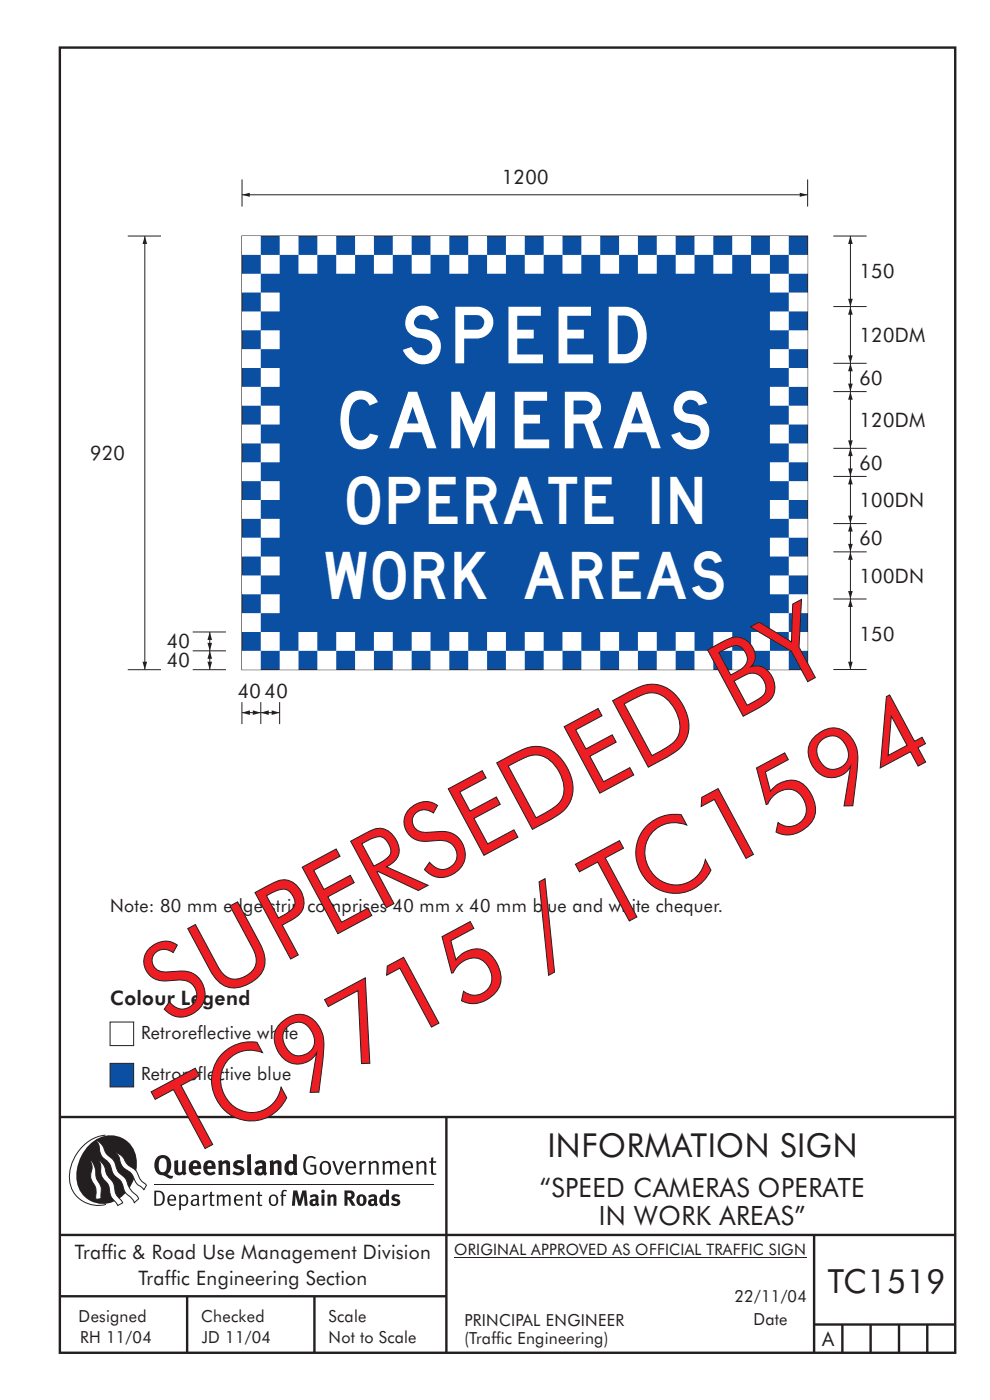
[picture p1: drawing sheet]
<svg xmlns="http://www.w3.org/2000/svg" width="210mm" height="297mm" viewBox="0 0 210 297" stroke-linecap="round" stroke-linejoin="round" font-family="sans-serif">
<g fill="none" stroke="#231f20" stroke-width=".51">
<path d="M12.7 10.1h189.9v276.9h-189.9zM12.7 237h190M94.7 236.9v50.1M12.7 262h190M12.7 275h82M39.7 275v12M66.7 275v12M172.7 262v25M172.7 281h30M178.7 281v6M184.7 281v6M190.7 281v6"/>
<path d="M196.7 281v6"/>
</g>
<path d="M96.3 266.7h74.7" fill="none" stroke="#231f20" stroke-width=".21"/>
<path d="M23.3 225.6h5v5h-5z" fill-rule="evenodd" fill="#0a4fa2" stroke="#231f20" stroke-width=".21"/>
<path d="M23.3 216.8h5v5h-5z" fill-rule="evenodd" fill="#fff" stroke="#231f20" stroke-width=".21"/>
<g fill="#231f20">
<path d="M64.9 245.6a1.61 1.61 0 0 1 2.1 0l-.2 .3a1.17 1.17 0 0 0-1.4-.2 1.17 1.17 0 0 0-.6 1.3 1.42 1.42 0 0 0 1.2 1.8l.7-.1v-1.2h-.8l-.1-.4h1.3v1.8a1.82 1.82 0 0 1-2.2 0 1.82 1.82 0 0 1-.6-2.1l.2-.7z" fill-rule="evenodd"/>
<path d="M68.2 246.5a1.77 1.77 0 0 0 .4 2.7 1.39 1.39 0 0 0 1.4-.5 1.39 1.39 0 0 0 .2-1.5 1.19 1.19 0 0 0-2-.7zM68.5 246.8a.83 .83 0 0 1 1 .1 .83 .83 0 0 1 .2 .9 .75 .75 0 0 1-.6 1.1 .75 .75 0 0 1-.8-.9v-.9z" fill-rule="evenodd"/>
<path d="M70.5 246.3h.4l.8 2.4 .8-2.4h.5l-1.1 2.9h-.4z" fill-rule="evenodd"/>
<path d="M73.6 246.7a1.74 1.74 0 0 0 .5 2.5l.9-.1 .5-.2-.2-.3a.89 .89 0 0 1-1.1 .2 .89 .89 0 0 1-.4-1h1.7a1.15 1.15 0 0 0-.4-1.4 1.15 1.15 0 0 0-1.5 .3zM74 246.8a.67 .67 0 0 1 .8-.1 .67 .67 0 0 1 .3 .8h-1.3z" fill-rule="evenodd"/>
<path d="M76.2 246.4l.4-.1 .1 .4 .5-.4h.5l-.2 .5a.61 .61 0 0 0-.8 .6v1.8h-.4z" fill-rule="evenodd"/>
<path d="M78.1 246.4l.5-.1 .1 .4a.89 .89 0 0 1 .9-.4 .89 .89 0 0 1 .7 .7v2.2h-.4v-2.2l-.1-.2-.3-.1-.8 .3v2.2h-.4z" fill-rule="evenodd"/>
<path d="M81.1 246.4l.4-.1 .1 .4a.83 .83 0 0 1 .8-.4 .83 .83 0 0 1 .7 .4 .86 .86 0 0 1 .9-.4 .86 .86 0 0 1 .7 .7v2.2h-.4l-.1-2.4a.5 .5 0 0 0-.8 .1l-.2 .2v2.1h-.5v-2.3l-.4-.2-.7 .3v2.2h-.4z" fill-rule="evenodd"/>
<path d="M85.7 246.7a1.74 1.74 0 0 0 .5 2.5l.9-.1 .5-.2-.2-.3a.89 .89 0 0 1-1.1 .2 .89 .89 0 0 1-.4-1h1.7a1.15 1.15 0 0 0-.5-1.4 1.15 1.15 0 0 0-1.4 .3zM86 246.8a.67 .67 0 0 1 .9-.1 .67 .67 0 0 1 .3 .8h-1.3z" fill-rule="evenodd"/>
<path d="M88.3 246.4l.4-.1 .1 .4a.89 .89 0 0 1 .9-.4 .89 .89 0 0 1 .7 .7v2.2h-.4v-2.2l-.1-.2-.3-.1-.8 .3v2.2h-.4z" fill-rule="evenodd"/>
<path d="M91.5 245.6l.4-.1v.8h.7l-.2 .4h-.5v2.1l.1 .1h.5l.1 .3a.71 .71 0 0 1-1.2-.6v-1.9h-.3v-.4h.3z" fill-rule="evenodd"/>
<path d="M37 246.3l.8-.2v2a.46 .46 0 0 0 .2 .6 .46 .46 0 0 0 .6-.2v-2.2l.8-.2v2.4l.2 .5-.6 .3-.2-.3a1.03 1.03 0 0 1-1.2 .3 1.03 1.03 0 0 1-.6-1.1z" fill-rule="evenodd"/>
<path d="M40.4 246.5a1.64 1.64 0 0 0 0 2.3 1.64 1.64 0 0 0 2.3 .1l-.4-.4a.78 .78 0 0 1-.9 .2 .78 .78 0 0 1-.5-.7h1.8a1.37 1.37 0 0 0-.6-1.7 1.37 1.37 0 0 0-1.7 .2zM41 246.9a.48 .48 0 0 1 .7-.1 .48 .48 0 0 1 .2 .6h-1z" fill-rule="evenodd"/>
<path d="M43.5 246.5a1.65 1.65 0 0 0-.2 2 1.65 1.65 0 0 0 1.9 .7l.5-.3-.3-.4a.78 .78 0 0 1-.9 .3 .78 .78 0 0 1-.5-.8h1.8a1.37 1.37 0 0 0-.6-1.7 1.37 1.37 0 0 0-1.7 .2zM44.1 246.9a.48 .48 0 0 1 .6-.1 .48 .48 0 0 1 .2 .6h-.9z" fill-rule="evenodd"/>
<path d="M46.3 246.3l.7-.2 .1 .4a.95 .95 0 0 1 1-.3 .95 .95 0 0 1 .7 .8v2.3h-.8v-2.3l-.3-.2-.5 .3v2.2h-.8z" fill-rule="evenodd"/>
<path d="M49.7 246.5a1.73 1.73 0 0 1 2-.1l-.2 .5-.6-.2a.42 .42 0 0 0-.6 .3l.2 .2a1.23 1.23 0 0 1 1.4 1.1 1.47 1.47 0 0 1-2.3 .9l-.3-.2 .3-.6 .7 .3a.47 .47 0 0 0 .7-.3 .87 .87 0 0 0-1-.5l-.4-.2-.1-.4z" fill-rule="evenodd"/>
<path d="M54.1 246.5l.3 .6 .3-.2a.62 .62 0 0 1 .9 .1v.4a1.21 1.21 0 0 0-1.3 .3 1.21 1.21 0 0 0-.2 1.3 1.19 1.19 0 0 0 1.7 0l.5 .4 .4-.5-.3-.3v-1.4a.96 .96 0 0 0-1.3-1.1zM55 248l.6-.1v.7a.43 .43 0 0 1-.6 .1 .43 .43 0 0 1 0-.7z" fill-rule="evenodd"/>
<path d="M57.2 246.3l.7-.2 .1 .4a.95 .95 0 0 1 1-.3 .95 .95 0 0 1 .7 .8v2.3h-.8v-2.3l-.3-.2-.5 .3v2.2h-.8z" fill-rule="evenodd"/>
<path d="M62.2 244.8v1.5a1.29 1.29 0 0 0-1.4 .2 1.29 1.29 0 0 0-.5 1.3 1.24 1.24 0 0 0 .5 1.3 1.24 1.24 0 0 0 1.5 0l.1 .2h.7l-.1-4.4zM61.5 246.9l.4-.1 .3 .2v1.5l-.3 .1a.48 .48 0 0 1-.6-.4 1.52 1.52 0 0 1 .2-1.3z" fill-rule="evenodd"/>
<path d="M52.4 245l.8-.2 .2 4.5h-.8l-.1-.2z" fill-rule="evenodd"/>
</g>
<path d="M22.4 240.8a9 9 0 0 0-7.4 10.9 6.2 6.2 0 0 0 7.5 3.8M32.7 251.4h59.4" fill="none" stroke="#231f20" stroke-width=".21"/>
<path d="M19.1 242.7a5.7 5.7 0 0 1 6.5-1.4 5.7 5.7 0 0 1 3.4 5.7 8.6 8.6 0 0 1-6.2 8.3 5.7 5.7 0 0 1-6.5-7 9.9 9.9 0 0 1 2.8-5.6z" fill-rule="evenodd" fill="#231f20"/>
<path d="M24.4 244.5a3.1 3.1 0 0 1 2.3 2.2l.8 .7a3.2 3.2 0 0 1 2 2.4l.4 .6 1.2 1.1-.6 .9-.2-.3a3.5 3.5 0 0 1-1.9-2.1 3.8 3.8 0 0 0-2.1-2.2 3.5 3.5 0 0 1-1-2.2zM20.4 241.9a3.4 3.4 0 0 1 1.9 2.4l.7 .9a3.3 3.3 0 0 1 1.7 2.6 4.4 4.4 0 0 0 1.7 2l.3 .3a6.1 6.1 0 0 0 2.5 3.7l.2 .5-.9 .9a6.1 6.1 0 0 0-1.9-2.3l-.4-.7a3.6 3.6 0 0 0-1.9-2.8l-.6-1a3.6 3.6 0 0 0-1.9-2.8 3.7 3.7 0 0 1-.8-2.4zM21 246.1a3.4 3.4 0 0 1 1.5 2.7l.6 1a3.8 3.8 0 0 1 1.4 3.1l.3 .7 1.2 1.6-1 .5-.5-.7a3.2 3.2 0 0 1-1.3-2.8 4.3 4.3 0 0 0-1.4-2.2 4.7 4.7 0 0 1-.5-3zM19.2 246.1a5.1 5.1 0 0 1 1.2 3.7l.3 .7a3.1 3.1 0 0 1 .7 2.9l.1 .9-1.1 .2-.1-.8a3.5 3.5 0 0 0-.9-3.3 3.6 3.6 0 0 1 .1-2.5z" fill-rule="evenodd" fill="#fff" stroke="#231f20" stroke-width=".21"/>
<g fill="#231f20">
<path d="M33.4 245.5a2.51 2.51 0 0 0 .4 3.7l.8 .1a2.78 2.78 0 0 0 2 .7l.2-.6h-.6l-.7-.3a2.56 2.56 0 0 0 0-3.8 1.83 1.83 0 0 0-2.1 .2zM34 245.8a.87 .87 0 0 1 1 .1 .87 .87 0 0 1 .4 .9v.4a1.17 1.17 0 0 1-.9 1.5l-.3-.1a2.38 2.38 0 0 1-.2-2.8z" fill-rule="evenodd"/>
<path d="M33.1 252.9v2.6a1.12 1.12 0 0 0 1.2-.3 1.12 1.12 0 0 0 .2-1.2l-.1-.5-.3-.5zM32.7 252.6h1.1a1.67 1.67 0 0 1 1.2 1.6 1.67 1.67 0 0 1-1.3 1.6h-1zM36.1 253.9l-.2 .5h1.1a.55 .55 0 0 0-.3-.6 .55 .55 0 0 0-.6 .1zM35.8 253.7a.95 .95 0 0 1 1.2-.1 .95 .95 0 0 1 .4 1.1h-1.5a.72 .72 0 0 0 .4 .8 .72 .72 0 0 0 .9-.2l.1 .3a1.15 1.15 0 0 1-1.5 0 1.15 1.15 0 0 1-.2-1.5zM38.4 254.1v1.1a.7 .7 0 0 0 .9 .2 .7 .7 0 0 0 .2-.9 .61 .61 0 0 0-.4-.7 .61 .61 0 0 0-.7 .3zM38 253.5l.3-.1 .1 .4a.95 .95 0 0 1 1.2-.2 .95 .95 0 0 1 .3 1.2 .92 .92 0 0 1-.5 .9 .92 .92 0 0 1-1-.1v1.1l-.4 .1zM40.9 254.8a.5 .5 0 0 0 .2 .8 .5 .5 0 0 0 .7-.4v-.6zM40.5 253.7a1 1 0 0 1 1.7 .3v1.4l.2 .2-.2 .3-.3-.4a.78 .78 0 0 1-1.4 0 .78 .78 0 0 1 .8-1.1h.5a.58 .58 0 0 0-.3-.7 .58 .58 0 0 0-.7 .2zM43 253.5l.3-.1 .1 .4 .3-.3 .5-.1-.2 .4a.52 .52 0 0 0-.6 .5v1.5h-.4zM44.6 252.9l.4-.1-.1 .7h.6l-.1 .2h-.5v1.5a.35 .35 0 0 0 .6 .3v.3a.57 .57 0 0 1-.6 .1 .57 .57 0 0 1-.3-.6v-1.6h-.3v-.2h.3zM45.9 253.5l.4-.1 .1 .4 .2-.2a.64 .64 0 0 1 1 .2 .7 .7 0 0 1 .8-.4 .7 .7 0 0 1 .5 .6v1.8h-.4v-1.7l-.2-.4-.7 .4v1.7h-.3v-1.7a.38 .38 0 0 0-.3-.4 .38 .38 0 0 0-.5 .2l-.1 .2v1.7h-.4zM50.2 253.9l-.2 .5h1.1a.55 .55 0 0 0-.2-.6 .55 .55 0 0 0-.7 .1zM49.9 253.7a.95 .95 0 0 1 1.2-.1 .95 .95 0 0 1 .4 1.1h-1.5a.72 .72 0 0 0 .4 .8 .72 .72 0 0 0 .9-.2l.1 .3a1.15 1.15 0 0 1-1.5 0 1.15 1.15 0 0 1-.2-1.5zM52.1 253.5l.3-.1 .1 .4a.72 .72 0 0 1 .8-.4 .72 .72 0 0 1 .6 .6v1.8h-.4v-1.6a.45 .45 0 0 0-.3-.5 .45 .45 0 0 0-.5 .2l-.2 .2v1.7h-.3zM54.7 252.9l.4-.1v.7h.6l-.1 .2h-.5v1.5a.35 .35 0 0 0 .5 .3v.3a.57 .57 0 0 1-.6 .1 .57 .57 0 0 1-.3-.6v-1.6h-.3v-.2h.3zM57.6 253.8l-.2 .8a.65 .65 0 0 0 .3 .8 .65 .65 0 0 0 .8-.2l.1-.1a.93 .93 0 0 0-.7-1.4zM57.3 253.7a1.12 1.12 0 0 1 1.4 0 1.12 1.12 0 0 1 .2 1.5 1.01 1.01 0 0 1-1.2 .6 1.01 1.01 0 0 1-.7-1.2zM59.9 252.6l.5-.2 .5 .1-.2 .3-.3-.1-.3 .2v.6h.6l-.1 .2h-.5v2.1h-.4v-2.1h-.2v-.2h.2zM62.2 252.5l-.3 3.3h.7l.1-2.3 .6 2.3h.5l.7-2.3 .1 2.3h.7l-.3-3.3h-.9l-.5 2.2-.5-2.2zM65.7 253.7l.3 .4a.51 .51 0 0 1 .5-.3 .51 .51 0 0 1 .4 .4v.1a.88 .88 0 0 0-1.1 .3 .88 .88 0 0 0 .2 1.2 .9 .9 0 0 0 1.1-.2l.3 .3 .4-.4-.3-.3v-1a.87 .87 0 0 0-.4-.9 .87 .87 0 0 0-1 .2zM66.4 254.8l.5-.1v.6l-.1 .1h-.3l-.2-.2zM68.2 253.4v2.4h.6v-2.5zM68.1 252.7a.4 .4 0 0 0 .8 0 .4 .4 0 0 0-.8 0zM69.4 253.5l.1 2.3h.6v-1.7a.33 .33 0 0 1 .4-.2 .33 .33 0 0 1 .2 .3v1.6h.7v-1.8a.75 .75 0 0 0-.6-.6 .75 .75 0 0 0-.8 .2v-.3zM73.1 252.5v3.3h.6v-1.4l.3 .3 .7 1.1h.7l-.9-1.4a.94 .94 0 0 0 .7-1 .94 .94 0 0 0-.9-.9zM73.7 253.1a.51 .51 0 0 1 .7 .1 .51 .51 0 0 1-.1 .7h-.6zM75.9 253.7a1.19 1.19 0 0 0-.1 1.7 1.19 1.19 0 0 0 1.7 0 1.19 1.19 0 0 0 0-1.6 1.19 1.19 0 0 0-1.6-.1zM76.5 253.9l.2-.1a.99 .99 0 0 1 0 1.6 1.06 1.06 0 0 1-.2-1.5zM78.1 253.7l.3 .4a.51 .51 0 0 1 .5-.3 .51 .51 0 0 1 .4 .4v.1a.88 .88 0 0 0-1.1 .3 .88 .88 0 0 0 .2 1.2 .9 .9 0 0 0 1.1-.2l.3 .3 .4-.4-.2-.3v-1a.87 .87 0 0 0-.5-.9 .87 .87 0 0 0-1 .2zM78.9 254.8l.4-.1v.6l-.1 .1h-.3l-.2-.2zM81.9 252.3v1.2a1.2 1.2 0 0 0-1.4 .6 1.2 1.2 0 0 0 .2 1.4l.5 .3 .8-.1v.1h.6l-.1-3.4zM81.4 253.9l.5 .1-.1 1.2a.46 .46 0 0 1-.5 0 .46 .46 0 0 1-.2-.6zM83.3 253.5a.79 .79 0 0 0-.2 1 .79 .79 0 0 0 1 .4 .33 .33 0 0 1 0 .5 .33 .33 0 0 1-.5-.1l-.5-.2-.2 .5a1.15 1.15 0 0 0 1.2 .3 1.15 1.15 0 0 0 .8-1 1.49 1.49 0 0 0-1.2-.8 .4 .4 0 0 1 .3-.3 .4 .4 0 0 1 .4 .1l.2 .1 .2-.4a1.47 1.47 0 0 0-1.5-.1z" fill-rule="evenodd"/>
</g>
<path d="M51.3 50.1h120v92h-120z" fill-rule="evenodd" fill="#0a4fa2" stroke="#231f20" stroke-width=".21"/>
<path d="M55.3 62.1v4h4v-4zM55.3 70.1v4h4v-4zM55.3 78.1v4h4v-4zM55.3 86.1v4h4v-4zM55.3 94.1v4h4v-4zM55.3 102.1v4h4v-4zM55.3 110.1v4h4v-4zM55.3 118.1v4h4v-4zM55.3 126.1v4h4v-4zM51.3 138.1h4v4h-4zM51.3 66.1v4h4v-4zM51.3 74.1v4h4v-4zM51.3 82.1v4h4v-4zM51.3 90.1v4h4v-4zM51.3 98.1v4h4v-4zM51.3 106.1v4h4v-4zM51.3 114.1v4h4v-4zM51.3 122.1v4h4v-4zM51.3 130.1v4h4v-4zM55.3 134.1h4v4h-4zM51.3 58.1v4h4v-4zM51.3 50.1v4h4v-4zM55.3 54.1v4h4v-4zM59.3 50.1v4h4v-4zM63.3 54.1v4h4v-4zM67.3 50.1v4h4v-4zM71.3 54.1v4h4v-4zM75.3 50.1v4h4v-4zM79.3 54.1v4h4v-4zM83.3 50.1v4h4v-4zM87.3 54.1v4h4v-4zM91.3 50.1v4h4v-4zM95.3 54.1v4h4v-4zM99.3 50.1v4h4v-4zM103.3 54.1v4h4v-4zM107.3 50.1v4h4v-4zM111.3 54.1v4h4v-4zM115.3 50.1v4h4v-4zM119.3 54.1v4h4v-4zM123.3 50.1v4h4v-4zM127.3 54.1v4h4v-4zM131.3 50.1v4h4v-4zM135.3 54.1v4h4v-4zM139.3 50.1v4h4v-4zM143.3 54.1v4h4v-4zM147.3 50.1v4h4v-4zM151.3 54.1v4h4v-4zM155.3 50.1v4h4v-4zM159.3 54.1v4h4v-4zM163.3 50.1v4h4v-4zM167.3 54.1v4h4v-4zM163.3 58.1v4h4v-4zM167.3 62.1v4h4v-4zM163.3 66.1v4h4v-4zM167.3 70.1v4h4v-4zM163.3 74.1v4h4v-4zM167.3 78.1v4h4v-4zM163.3 82.1v4h4v-4zM167.3 86.1v4h4v-4zM163.3 90.1v4h4v-4zM167.3 94.1v4h4v-4zM163.3 98.1v4h4v-4zM167.3 102.1v4h4v-4zM163.3 106.1v4h4v-4zM167.3 110.1v4h4v-4zM163.3 114.1v4h4v-4zM167.3 118.1v4h4v-4zM163.3 122.1v4h4v-4zM167.3 126.1v4h4v-4zM163.3 130.1v4h4v-4zM167.3 134.1v4h4v-4zM59.3 138.1h4v4h-4zM63.3 134.1h4v4h-4zM67.3 138.1h4v4h-4zM71.3 134.1h4v4h-4zM75.3 138.1h4v4h-4zM79.3 134.1h4v4h-4zM83.3 138.1h4v4h-4zM87.3 134.1h4v4h-4zM91.3 138.1h4v4h-4zM95.3 134.1h4v4h-4zM99.3 138.1h4v4h-4zM103.3 134.1h4v4h-4zM107.3 138.1h4v4h-4zM111.3 134.1h4v4h-4zM159.3 134.1v4h4v-4zM155.3 138.1v4h4v-4zM151.3 134.1v4h4v-4zM147.3 138.1v4h4v-4zM143.3 134.1v4h4v-4zM139.3 138.1v4h4v-4zM135.3 134.1v4h4v-4zM131.3 138.1v4h4v-4zM127.3 134.1v4h4v-4zM123.3 138.1v4h4v-4zM119.3 134.1v4h4v-4zM115.3 138.1v4h4v-4zM163.3 138.1v4h4v-4z" fill-rule="evenodd" fill="#fff"/>
<path d="M180.4 127.1v15" fill="none" stroke="#231f20" stroke-width=".21"/>
<g fill="#231f20">
<path d="M180.4 127.1l.5 1.7h-1z"/>
<path d="M179.9 140.4h1l-.5 1.7z"/>
</g>
<path d="M171.3 38.1v5.7M51.3 41.3h120M176.8 127.1h7" fill="none" stroke="#231f20" stroke-width=".21"/>
<g fill="#231f20">
<path d="M51.3 41.3l1.7-.4v.9z"/>
<path d="M169.6 40.9l1.7 .4-1.7 .5z"/>
</g>
<path d="M51.3 38.1v5.7M180.4 50.1v15M176.8 142h7" fill="none" stroke="#231f20" stroke-width=".21"/>
<g fill="#231f20">
<path d="M180.4 50.1l.5 1.7h-1z"/>
<path d="M179.9 63.4h1l-.5 1.7z"/>
</g>
<path d="M176.8 50.1h7M176.8 65h7M180.4 65.1v12" fill="none" stroke="#231f20" stroke-width=".21"/>
<g fill="#231f20">
<path d="M180.4 65.1l.5 1.7h-1z"/>
<path d="M179.9 75.4h1l-.5 1.7z"/>
</g>
<path d="M176.8 77.1h7M180.4 77.1v6" fill="none" stroke="#231f20" stroke-width=".21"/>
<g fill="#231f20">
<path d="M180.4 77.1l.5 1.7h-1z"/>
<path d="M179.9 81.4h1l-.5 1.7z"/>
</g>
<path d="M180.4 117.1v10" fill="none" stroke="#231f20" stroke-width=".21"/>
<g fill="#231f20">
<path d="M180.4 117.1l.5 1.7h-1z"/>
<path d="M179.9 125.4h1l-.5 1.7z"/>
</g>
<path d="M176.8 117.1h7M180.4 111.1v6" fill="none" stroke="#231f20" stroke-width=".21"/>
<g fill="#231f20">
<path d="M180.4 111.1l.5 1.7h-1z"/>
<path d="M179.9 115.4h1l-.5 1.7z"/>
</g>
<path d="M176.8 111.1h7M180.4 101.1v10" fill="none" stroke="#231f20" stroke-width=".21"/>
<g fill="#231f20">
<path d="M180.4 101.1l.5 1.7h-1z"/>
<path d="M179.9 109.4h1l-.5 1.7z"/>
</g>
<path d="M180.4 95.1v6M176.8 101.1h7" fill="none" stroke="#231f20" stroke-width=".21"/>
<g fill="#231f20">
<path d="M180.4 95.1l.5 1.7h-1z"/>
<path d="M179.9 99.4h1l-.5 1.7z"/>
</g>
<path d="M176.8 83.1h7M180.4 83.1v12" fill="none" stroke="#231f20" stroke-width=".21"/>
<g fill="#231f20">
<path d="M180.4 83.1l.5 1.7h-1z"/>
<path d="M179.9 93.4h1l-.5 1.7z"/>
</g>
<path d="M176.8 95.1h7M44.5 138.1v4" fill="none" stroke="#231f20" stroke-width=".21"/>
<g fill="#231f20">
<path d="M44.5 138.1l.5 1.7h-1z"/>
<path d="M44 140.4h1l-.5 1.7z"/>
</g>
<path d="M40.9 138.1h7M44.5 134.1v4M40.9 142.1h7" fill="none" stroke="#231f20" stroke-width=".21"/>
<g fill="#231f20">
<path d="M44.5 134.1l.5 1.7h-1z"/>
<path d="M44 136.4h1l-.5 1.7z"/>
</g>
<path d="M30.7 50.1v92M40.9 134.1h7" fill="none" stroke="#231f20" stroke-width=".21"/>
<g fill="#231f20">
<path d="M30.7 50.1l.5 1.7h-1z"/>
<path d="M30.2 140.4h1l-.5 1.7z"/>
</g>
<path d="M27.1 50.1h7M27.1 142.1h7M51.3 151.2h4" fill="none" stroke="#231f20" stroke-width=".21"/>
<g fill="#231f20">
<path d="M51.3 151.2l1.7-.5v1z"/>
<path d="M53.6 150.7l1.7 .5-1.7 .5z"/>
</g>
<path d="M51.3 148.9v4.7M55.3 148.9v4.7M55.3 151.2h4" fill="none" stroke="#231f20" stroke-width=".21"/>
<g fill="#231f20">
<path d="M57.6 150.7l1.7 .5-1.7 .5z"/>
<path d="M55.3 151.2l1.7-.5v1z"/>
</g>
<path d="M59.3 148.9v4.7" fill="none" stroke="#231f20" stroke-width=".21"/>
<g font-size="22.4" fill="#ee1d23">
<text x="35.7" y="217.4" transform="rotate(-28 35.7 217.4)">SUPERSEDED BY</text>
<text x="39.5" y="245.8" transform="rotate(-28 39.5 245.8)">TC9715 / TC1594</text>
</g>
<g font-size="12" fill="#fff">
<text x="85.5" y="77.1">SPEED</text>
<text x="72.2" y="95.1">CAMERAS</text>
</g>
<g font-size="10" fill="#fff">
<text x="73.7" y="111.1">OPERATE IN</text>
<text x="69.1" y="127.1">WORK AREAS</text>
</g>
<text font-size="7.1" fill="#231f20" x="175.6" y="274.2">TC1519</text>
<text font-size="7" fill="#231f20" x="116.1" y="245.5">INFORMATION SIGN</text>
<g font-size="5.6" fill="#231f20">
<text x="114.5" y="253.9">“SPEED CAMERAS OPERATE</text>
<text x="127" y="259.8">IN WORK AREAS”</text>
</g>
<g font-size="4.2" fill="#231f20">
<text x="106.5" y="39.1">1200</text>
<text x="182.3" y="59.1">150</text>
<text x="182.3" y="72.6">120DM</text>
<text x="182.3" y="81.6">60</text>
<text x="182.3" y="90.6">120DM</text>
<text x="19.1" y="97.5">920</text>
<text x="182.3" y="99.6">60</text>
<text x="182.3" y="107.6">100DN</text>
<text x="182.3" y="115.6">60</text>
<text x="182.3" y="123.6">100DN</text>
<text x="35.4" y="137.6">40</text>
<text x="182.3" y="136.1">150</text>
<text x="35.4" y="141.6">40</text>
<text x="50.5" y="148.2">4040</text>
<text x="23.3" y="213.1">Colour Legend</text>
<text x="15.9" y="267">Traffic &amp; Road Use Management Division</text>
<text x="29.4" y="272.6">Traffic Engineering Section</text>
<text x="174.4" y="285.6">A</text>
</g>
<g font-size="3.9" fill="#231f20">
<text x="23.3" y="193.5">Note: 80 mm edge strip comprises 40 mm x 40 mm blue and white chequer.</text>
<text x="29.9" y="220.4">Retroreflective white</text>
<text x="29.9" y="229.1">Retroreflective blue</text>
</g>
<g font-size="3.5" fill="#231f20">
<text x="16.7" y="280.4">Designed</text>
<text x="42.7" y="280.4">Checked</text>
<text x="69.7" y="280.4">Scale</text>
<text x="98.5" y="281.3">PRINCIPAL ENGINEER</text>
<text x="155.8" y="276.2">22/11/04</text>
<text x="159.8" y="281">Date</text>
<text x="17" y="284.8">RH 11/04</text>
<text x="42.8" y="284.8">JD 11/04</text>
<text x="69.7" y="285">Not to Scale</text>
<text x="98.5" y="285.1">(Traffic Engineering)</text>
</g>
<text font-size="3.4" fill="#231f20" x="96.3" y="266.3">ORIGINAL APPROVED AS OFFICIAL TRAFFIC SIGN</text>
</svg>
